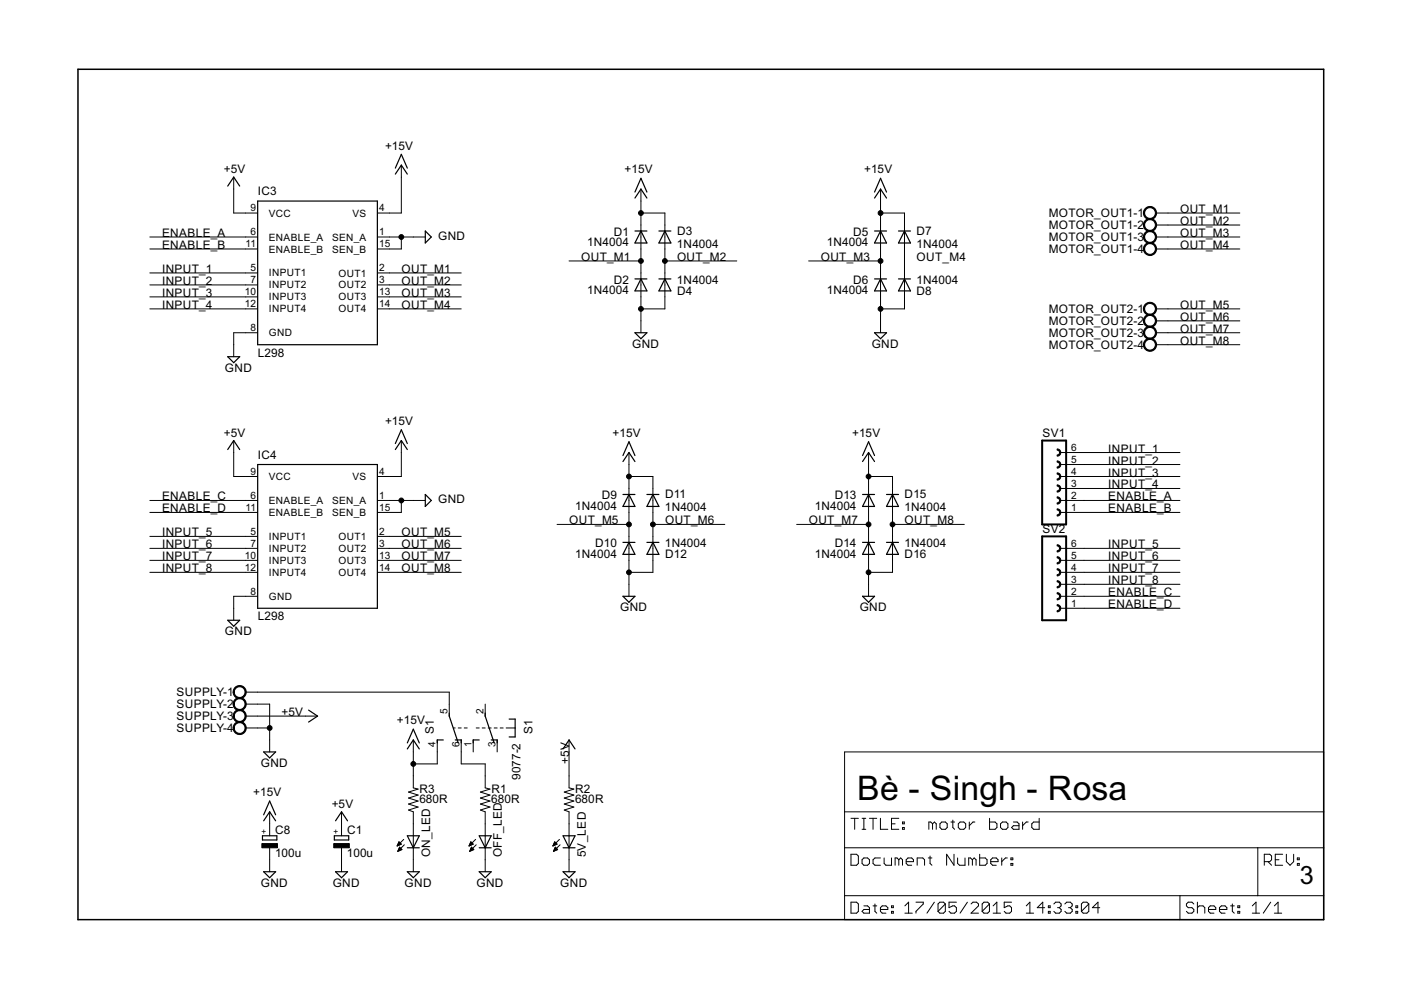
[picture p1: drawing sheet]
<svg xmlns="http://www.w3.org/2000/svg" width="297mm" height="210mm" viewBox="0 0 297 210" stroke-linecap="round" stroke-linejoin="round" font-family="sans-serif">
<g fill="none" stroke="#000" stroke-width=".25">
<path d="M48.3 39.5l1.3-2 1.2 2M83.8 36.9l1.3-1.9 1.3 1.9M83.8 35.6l1.3-2.9 1.3 2.9M54.6 42.6h25.4v30.5h-25.4zM90.2 49l1.2 1.2-1.2 1.3zM134.6 49h2.6M134.6 59.1h2.6M134.6 42l1.3-1.9 1.3 1.9M134.6 40.7l1.3-2.9 1.3 2.9M135.9 49l1.3 2.5h-2.6zM135.9 59.1l1.3 2.6h-2.6zM139.7 49h2.5"/>
<path d="M139.7 59.1h2.5M141 59.1l1.2 2.6h-2.5zM141 49l1.2 2.5h-2.5zM185.4 49h2.6M185.4 59.1h2.6M185.4 42l1.3-1.9 1.3 1.9M185.4 40.7l1.3-2.9 1.3 2.9M186.7 49l1.3 2.5h-2.6zM186.7 59.1l1.3 2.6h-2.6zM190.5 49h2.5M190.5 59.1h2.5M191.8 49l1.2 2.5h-2.5z"/>
<path d="M191.8 59.1l1.2 2.6h-2.5zM48.3 75.6h2.5l-1.2 1.3zM134.6 70.5h2.6l-1.3 1.3zM185.4 70.5h2.6l-1.3 1.3zM48.3 95.3l1.3-1.9 1.2 1.9M54.6 98.5h25.4v30.5h-25.4zM83.8 95.3l1.3-1.9 1.3 1.9M83.8 94l1.3-2.9 1.3 2.9M132.1 97.9l1.2-2 1.3 2M132.1 96.6l1.2-2.9 1.3 2.9M182.9 97.9l1.2-2 1.3 2M182.9 96.6l1.2-2.9 1.3 2.9"/>
<path d="M90.2 104.8l1.2 1.3-1.2 1.3zM132.1 104.8h2.5M132.1 115h2.5M133.3 104.8l1.3 2.6h-2.5zM133.3 115l1.3 2.5h-2.5zM137.2 104.8h2.5M137.2 115h2.5M138.4 115l1.3 2.5h-2.5zM138.4 104.8l1.3 2.6h-2.5zM182.9 104.8h2.5M182.9 115h2.5M184.1 104.8l1.3 2.6h-2.5z"/>
<path d="M184.1 115l1.3 2.5h-2.5zM188 104.8h2.5M188 115h2.5M189.2 104.8l1.3 2.6h-2.5zM189.2 115l1.3 2.5h-2.5zM48.3 131.5h2.5l-1.2 1.3zM132.1 126.4h2.5l-1.3 1.3zM182.9 126.4h2.5l-1.3 1.3zM55.9 159.4h2.5l-1.2 1.3zM65.4 150.6l1.9 1.2-1.9 1.3M86.4 158.8l1.2-1.9 1.3 1.9M86.4 157.5l1.2-2.9 1.3 2.9"/>
<path d="M94 156.9h-1.3v.6M95.2 151.2v.6l2 5.7M96.5 156.9h1.3v.6M101.6 156.9h-1.3v.6M102.9 151.2v.6l1.9 5.7M104.1 156.9h1.3v.6M107.9 152.5h1.3v3.8h-1.3M119.4 158.8l1.2-1.9 1.3 1.9M55.6 177.2h3.1v.9h-3.1zM55.9 174l1.3-1.9 1.2 1.9M55.9 172.8l1.3-3 1.2 3M70.9 177.2h3v.9h-3z"/>
<path d="M71.1 174l1.3-1.9 1.3 1.9M86.4 177.2h2.5l-1.3 2.5zM86.4 179.7h2.5M101.6 177.2h2.5l-1.2 2.5zM101.6 179.7h2.5M119.4 177.2h2.5l-1.3 2.5zM119.4 179.7h2.5M55.9 184.8h2.5l-1.2 1.3zM71.1 184.8h2.6l-1.3 1.3zM86.4 184.8h2.5l-1.3 1.3zM101.6 184.8h2.5l-1.2 1.3zM119.4 184.8h2.5l-1.3 1.3z"/>
</g>
<path d="M55.5 178.9h3.3v.8h-3.3zM70.8 178.9h3.3v.8h-3.3z" fill="#000" stroke="#000" stroke-width=".21"/>
<g fill="none" stroke="#000" stroke-width=".21">
<path d="M49.6 37.5v7.7h5M85.1 35v10.2h-5.1M31.8 52.8h22.8M31.8 50.2h22.8M31.8 57.9h22.8M80 50.2h10.2M80 57.9h17.8M85.1 50.2v2.6h-5.1M120.6 55.3h15.3M135.9 45.2h5.1v20.3h-5.1M135.9 40.1v30.4M141 55.3h15.2"/>
<path d="M171.4 55.3h15.3M186.7 40.1v30.4M186.7 45.2h5.1v20.3h-5.1M245.1 52.8h17.8M245.1 45.2h17.8M245.1 50.2h17.8M245.1 47.7h17.8M31.8 65.5h22.8M31.8 62.9h22.8M31.8 60.4h22.8M54.6 70.5h-5v5.1M80 65.5h17.8"/>
<path d="M80 62.9h17.8M80 60.4h17.8M245.1 65.5h17.8M245.1 70.5h17.8M245.1 68h17.8M245.1 73.1h17.8M49.6 93.4v7.6h5M85.1 93.4v7.6h-5.1M133.3 95.9v30.5M184.1 95.9v30.5M224.8 98.5h25.4M224.8 95.9h25.4"/>
<path d="M31.8 108.6h22.8M31.8 118.8h22.8M31.8 116.3h22.8M31.8 106.1h22.8M31.8 113.7h22.8M80 118.8h17.8M80 116.3h17.8M80 106.1h10.2M80 113.7h17.8M85.1 106.1v2.5h-5.1M118.1 111.2h15.2M133.3 101h5.1v20.3h-5.1"/>
<path d="M138.4 111.2h15.3M168.9 111.2h15.2M184.1 101h5.1v20.3h-5.1M189.2 111.2h15.2M224.8 108.6h25.4M224.8 118.8h25.4M224.8 101h25.4M224.8 116.3h25.4M224.8 106.1h25.4M224.8 103.6h25.4M31.8 121.3h22.8M54.6 126.4h-5v5.1"/>
<path d="M80 121.3h17.8M224.8 121.3h25.4M224.8 126.4h25.4M224.8 129h25.4M224.8 123.9h25.4M52.1 149.3h5.1v10.1M52.1 151.8h15.2M52.1 146.7h43.1v5.1M52.1 154.3h5.1M87.6 156.9v10.1l1 .3-2 .6 2 .7-2 .6 2 .6-2 .7 2 .6-2 .6 1 .4v12.7M92.7 156.9v5.1h-5.1M96.1 154.3h.4"/>
<path d="M97.2 154.3h.6M97.8 156.9v5.1h5.1v5l1 .3-2 .6 2 .7-2 .6 2 .6-2 .7 2 .6-2 .6 1 .4v12.7M98.4 154.3h.7M100.3 156.9v2.5M101 154.3h.6M102.2 154.3h.7M102.9 149.3v2.5M103.5 154.3h.6M104.8 154.3h.6M105.4 156.9v2.5M106 154.3h.7M107.3 154.3h1.9"/>
<path d="M120.6 156.9v10.1l1.1 .3-2.1 .6 2.1 .7-2.1 .6 2.1 .6-2.1 .7 2.1 .6-2.1 .6 1 .4v12.7M179.1 159.4h101.5v35.6h-101.5zM57.2 172.1v5.1M57.2 179.7v5.1M72.4 172.1v5.1M72.4 179.7v5.1M84.2 179.3h.1M84.3 179.2h.3M84.3 179.1h.6M84.4 178.9h.6M84.4 178.8h.5M84.5 178.7h.3"/>
<path d="M84.5 178.6h.2M84.6 178.5l.5 .5-.9 .4zM84.6 179.9h.4M84.6 179.8h.3M84.7 179.6l.5 .5-.9 .4zM84.7 179.7h.1M85.6 178l-1.4 1.4M85.7 179.1l-1.4 1.4M99.5 179.3h.1M99.5 179.2h.4M99.6 179.1h.6M99.6 178.9h.7"/>
<path d="M99.7 178.8h.5M99.7 178.7h.4M99.8 178.6h.1M99.8 178.5l.5 .5-.9 .4zM99.8 179.9h.4M99.9 179.8h.2M99.9 179.7h.1M99.9 179.6l.6 .5-.9 .4zM100.8 178l-1.4 1.4M101 179.1l-1.4 1.4M117.2 179.3h.2M117.3 179.2h.3"/>
<path d="M117.3 179.1h.6M117.4 178.9h.7M117.5 178.8h.4M117.5 178.7h.3M117.6 178.6h.1M117.6 179.9h.4M117.6 178.5l.5 .5-.9 .4zM117.7 179.8h.2M117.7 179.7h.1M117.7 179.6l.5 .5-.9 .4zM118.6 178l-1.4 1.4M118.7 179.1l-1.4 1.4"/>
<path d="M179.1 179.7h101.5M179.1 172.1h101.5M180.4 173.5h1.6M181.2 173.5v2.3M182.8 173.5h.8M182.8 175.8h.8M183.2 173.5v2.3M184.3 173.5h1.6M185.1 173.5v2.3M186.7 173.5v2.3h1.5M189 174.7h.8M190.6 173.5h-1.6v2.3h1.6"/>
<path d="M191.3 175.5h.4v.3h-.4zM191.3 174.3h.4v.4h-.4zM197.7 174.7l-.4-.4h-.4v1.5M197.7 174.7v1.1M197.7 174.7l.4-.4 .4 .4v1.1M199.3 174.7l.4-.4h.7l.4 .4v.8l-.4 .3h-.7l-.4-.3zM201.6 174.3h.8M202 173.9v1.6l.4 .3M203.2 174.7l.4-.4h.7l.4 .4v.8l-.4 .3h-.7l-.4-.3zM205.5 174.3v1.5M206.7 174.3h-.4l-.8 .8M209.8 173.5v2.3h1.2l.4-.3v-.8l-.4-.4h-1.2"/>
<path d="M212.1 174.7l.4-.4h.8l.4 .4v.8l-.4 .3h-.8l-.4-.3zM214.9 174.3h.7l.4 .4v1.1h-1.1l-.4-.3 .4-.4h1.1M216.8 174.3v1.5M218 174.3h-.4l-.8 .8M220.3 173.5v2.3h-1.1l-.4-.3v-.8l.4-.4h1.1M266.7 179.7v10.2M84.4 180.4h.2M84.4 180.3h.5M84.5 180.1h.7M84.5 180h.6M99.6 180.4h.3M99.7 180.3h.4"/>
<path d="M99.7 180.1h.7M99.8 180h.6M117.4 180.4h.2M117.5 180.3h.4M117.5 180.1h.7M117.6 180h.5M179.1 189.9h101.5M180.4 181.1h1.2l.4 .4v1.6l-.4 .4h-1.2zM180.4 191.3h1.2l.4 .4v1.5l-.4 .4h-1.2zM182.8 182.3l.4-.4h.7l.4 .4v.8l-.4 .4h-.7l-.4-.4zM183.2 192.1h.7l.4 .3v1.2h-1.1l-.4-.4 .4-.4h1.1M185.1 192.1h.8"/>
<path d="M185.5 191.7v1.5l.4 .4M186.7 192.8h1.5v-.4l-.4-.3h-.8l-.3 .3v.8l.3 .4h.8M186.7 181.9h-1.2l-.4 .4v.8l.4 .4h1.2M187.5 181.9v1.2l.3 .4h1.2v-1.6M189 193.2h.4v.4h-.4zM189 192.1h.4v.3h-.4zM190.6 182.3l-.4-.4h-.4v1.6M190.6 182.3l.4-.4 .3 .4v1.2M190.6 182.3v1.2M191.9 193.6h1.5M191.9 192.1l.7-.8v2.3M192.1 182.7h1.6v-.4l-.4-.4h-.8l-.4 .4v.8l.4 .4h.8"/>
<path d="M194.2 191.3h1.5v.4l-1.5 1.5v.4M194.5 183.5v-1.6h1.1l.4 .4v1.2M196.8 181.9h.8M197.2 181.5v1.6l.4 .4M198.1 191.3l-1.6 2.3M200.4 191.7v1.5l-.4 .4h-.7l-.4-.4M200.4 191.7l-.4-.4h-.7l-.4 .4v1.5M200.4 191.7l-1.5 1.5M202.3 181.1v2.4l-1.6-2.4v2.4M202.8 191.3h-1.6v1.1l.8-.3h.4l.4 .3v.8l-.4 .4h-.8l-.4-.4M203 181.9v1.2l.4 .4h1.2v-1.6M205.1 191.3l-1.5 2.3"/>
<path d="M205.9 191.7l.4-.4h.8l.4 .4v.4l-1.6 1.5h1.6M206.2 182.3l-.4-.4h-.4v1.6M206.2 182.3v1.2M206.2 182.3l.3-.4 .4 .4v1.2M207.7 181.1v2.4h1.2l.4-.4v-.8l-.4-.4h-1.2M209.8 191.7v1.5l-.4 .4h-.8l-.4-.4M209.8 191.7l-.4-.4h-.8l-.4 .4v1.5M209.8 191.7l-1.6 1.5M210.1 182.7h1.5v-.4l-.4-.4h-.8l-.3 .4v.8l.3 .4h.8M210.6 193.6h1.5M210.6 192.1l.7-.8v2.3M212.4 181.9v1.6"/>
<path d="M213.6 181.9h-.4l-.8 .8M214.3 183.1h.4v.4h-.4zM214.3 181.9h.4v.4h-.4zM214.5 191.3h-1.6v1.1l.8-.3h.4l.4 .3v.8l-.4 .4h-.8l-.4-.4M217.6 193.6h1.5M217.6 192.1l.8-.8v2.3M221.5 192.4h-1.6l1.2-1.1v2.3M222.3 193.2h.4v.4h-.4zM222.3 192.1h.4v.3h-.4zM223.4 191.7l.4-.4h.8l.4 .4v.4l-.4 .3M224.2 192.4h.4M224.6 192.4l.4 .4v.4l-.4 .4h-.8l-.4-.4"/>
<path d="M225.8 191.7l.4-.4h.7l.4 .4v.4l-.4 .3M226.5 192.4h.4M226.9 192.4l.4 .4v.4l-.4 .4h-.7l-.4-.4M228.1 193.2h.4v.4h-.4zM228.1 192.1h.4v.3h-.4zM230.8 191.7v1.5l-.4 .4h-.7l-.4-.4M230.8 191.7l-.4-.4h-.7l-.4 .4v1.5M230.8 191.7l-1.5 1.5M233.2 192.4h-1.6l1.2-1.1v2.3M250.2 189.9v5.1M253.1 191.7l-.4-.4h-.8l-.4 .4v.4l.4 .3h.8l.4 .4v.4l-.4 .4h-.8l-.4-.4M253.9 192.4l.4-.3h.8l.3 .3v1.2"/>
<path d="M253.9 191.3v2.3M256.2 192.8h1.6v-.4l-.4-.3h-.8l-.4 .3v.8l.4 .4h.8M258.6 192.8h1.5v-.4l-.4-.3h-.7l-.4 .3v.8l.4 .4h.7M260.9 192.1h.8M261.3 191.7v1.5l.4 .4M262.4 193.2h.4v.4h-.4zM262.4 192.1h.4v.3h-.4zM265.5 193.6h1.6M265.5 192.1l.8-.8v2.3M268.1 182.7h1.1l.4-.4v-.8l-.4-.4h-1.1v2.4M268.8 182.7l.8 .8M269.4 191.3l-1.6 2.3"/>
<path d="M270.2 193.6h1.5M270.2 192.1l.8-.8v2.3M270.4 182.3h.8M271.9 181.1h-1.5v2.4h1.5M272.7 181.1v1.6l.8 .8 .8-.8v-1.6M275.1 183.1h.4v.4h-.4zM275.1 181.9h.4v.4h-.4z"/>
</g>
<path d="M16.5 14.7h264.1v180.3h-264.1z" fill="none" stroke="#000" stroke-width=".32"/>
<g fill="#000" stroke="#000" stroke-width=".21">
<path d="M242.8 44.2a1.39 1.39 0 0 1 2.2 .3 1.39 1.39 0 0 1-.8 2 1.39 1.39 0 0 1-1.8-1.3h.3a1.15 1.15 0 0 1 1.6-1.1 1.15 1.15 0 0 1 .3 1.9 1.15 1.15 0 0 1-1.9-.6v-.2h-.3z" fill-rule="evenodd"/>
<path d="M242.8 46.8a1.39 1.39 0 0 1 2.2 .2 1.39 1.39 0 0 1-.8 2.1 1.39 1.39 0 0 1-1.8-1.4h.3a1.15 1.15 0 0 1 1.6-1.1 1.15 1.15 0 0 1 .3 1.9 1.15 1.15 0 0 1-1.9-.5v-.3h-.3z" fill-rule="evenodd"/>
<path d="M242.8 49.3a1.39 1.39 0 0 1 2.2 .2 1.39 1.39 0 0 1-.8 2.1 1.39 1.39 0 0 1-1.8-1.4h.3a1.15 1.15 0 0 1 1.6-1 1.15 1.15 0 0 1 .3 1.9 1.15 1.15 0 0 1-1.9-.6v-.3h-.3z" fill-rule="evenodd"/>
<path d="M242.8 51.8a1.39 1.39 0 0 1 2.2 .3 1.39 1.39 0 0 1-.8 2 1.39 1.39 0 0 1-1.8-1.3h.3a1.15 1.15 0 0 1 1.6-1.1 1.15 1.15 0 0 1 .3 1.9 1.15 1.15 0 0 1-1.9-.5v-.3h-.3z" fill-rule="evenodd"/>
<path d="M242.8 64.5a1.4 1.4 0 0 1 2.2 .2 1.4 1.4 0 0 1-.8 2.1 1.4 1.4 0 0 1-1.8-1.3h.3a1.15 1.15 0 0 1 1.6-1.1 1.15 1.15 0 0 1 .3 1.9 1.15 1.15 0 0 1-1.9-.5v-.3h-.3z" fill-rule="evenodd"/>
<path d="M242.8 67.1a1.4 1.4 0 0 1 2.2 .2 1.4 1.4 0 0 1-.8 2.1 1.4 1.4 0 0 1-1.8-1.4h.3a1.15 1.15 0 0 1 1.6-1.1 1.15 1.15 0 0 1 .3 2 1.15 1.15 0 0 1-1.9-.6v-.3h-.3z" fill-rule="evenodd"/>
<path d="M242.8 69.6a1.4 1.4 0 0 1 2.2 .2 1.4 1.4 0 0 1-.8 2.1 1.4 1.4 0 0 1-1.8-1.4h.3a1.15 1.15 0 0 1 1.6-1 1.15 1.15 0 0 1 .3 1.9 1.15 1.15 0 0 1-1.9-.6v-.3h-.3z" fill-rule="evenodd"/>
<path d="M242.8 72.1a1.4 1.4 0 0 1 2.2 .3 1.4 1.4 0 0 1-.8 2 1.4 1.4 0 0 1-1.8-1.3h.3a1.15 1.15 0 0 1 1.6-1.1 1.15 1.15 0 0 1 .3 1.9 1.15 1.15 0 0 1-1.9-.5v-.3h-.3z" fill-rule="evenodd"/>
<path d="M224.1 97.7a.76 .76 0 0 1 .8 .8 .76 .76 0 0 1-.8 .8v-.3a.51 .51 0 0 0 .5-.5 .51 .51 0 0 0-.5-.5z" fill-rule="evenodd"/>
<path d="M224.1 95.2a.76 .76 0 0 1 .8 .7 .76 .76 0 0 1-.8 .8v-.2a.51 .51 0 0 0 .5-.6 .51 .51 0 0 0-.5-.5z" fill-rule="evenodd"/>
<path d="M224.1 102.8a.76 .76 0 0 1 .8 .8 .76 .76 0 0 1-.8 .7v-.2a.51 .51 0 0 0 .5-.5 .51 .51 0 0 0-.5-.5z" fill-rule="evenodd"/>
<path d="M224.1 105.3a.76 .76 0 0 1 .8 .8 .76 .76 0 0 1-.8 .8v-.3a.51 .51 0 0 0 .5-.5 .51 .51 0 0 0-.5-.5z" fill-rule="evenodd"/>
<path d="M224.1 107.9a.76 .76 0 0 1 .8 .7 .76 .76 0 0 1-.8 .8v-.2a.51 .51 0 0 0 .5-.6 .51 .51 0 0 0-.5-.5z" fill-rule="evenodd"/>
<path d="M224.1 100.3a.76 .76 0 0 1 .8 .7 .76 .76 0 0 1-.8 .8v-.3a.51 .51 0 0 0 .5-.5 .51 .51 0 0 0-.5-.5z" fill-rule="evenodd"/>
<path d="M224.1 118a.76 .76 0 0 1 .8 .8 .76 .76 0 0 1-.8 .8v-.3a.51 .51 0 0 0 .5-.5 .51 .51 0 0 0-.5-.5z" fill-rule="evenodd"/>
<path d="M224.1 115.5a.76 .76 0 0 1 .8 .8 .76 .76 0 0 1-.8 .7v-.2a.51 .51 0 0 0 .5-.5 .51 .51 0 0 0-.5-.5z" fill-rule="evenodd"/>
<path d="M224.1 123.1a.76 .76 0 0 1 .8 .8 .76 .76 0 0 1-.8 .8v-.3a.51 .51 0 0 0 .5-.5 .51 .51 0 0 0-.5-.5z" fill-rule="evenodd"/>
<path d="M224.1 125.7a.76 .76 0 0 1 .8 .7 .76 .76 0 0 1-.8 .8v-.3a.51 .51 0 0 0 .5-.5 .51 .51 0 0 0-.5-.5z" fill-rule="evenodd"/>
<path d="M224.1 128.2a.76 .76 0 0 1 .8 .8 .76 .76 0 0 1-.8 .7v-.2a.51 .51 0 0 0 .5-.5 .51 .51 0 0 0-.5-.5z" fill-rule="evenodd"/>
<path d="M224.1 120.6a.76 .76 0 0 1 .8 .7 .76 .76 0 0 1-.8 .8v-.2a.51 .51 0 0 0 .5-.6 .51 .51 0 0 0-.5-.5z" fill-rule="evenodd"/>
<path d="M49.8 145.8a1.4 1.4 0 0 1 2.2 .2 1.4 1.4 0 0 1-.8 2.1 1.4 1.4 0 0 1-1.8-1.4h.3a1.14 1.14 0 0 1 1.7-.9 1.14 1.14 0 0 1 .1 1.9 1.14 1.14 0 0 1-1.8-.7v-.3h-.3z" fill-rule="evenodd"/>
<path d="M49.8 148.3a1.4 1.4 0 0 1 2.2 .2 1.4 1.4 0 0 1-.8 2.1 1.4 1.4 0 0 1-1.8-1.3h.3a1.14 1.14 0 0 1 1.7-1 1.14 1.14 0 0 1 .1 2 1.14 1.14 0 0 1-1.8-.7v-.3h-.3z" fill-rule="evenodd"/>
<path d="M49.8 150.9a1.4 1.4 0 0 1 2.2 .2 1.4 1.4 0 0 1-.8 2.1 1.4 1.4 0 0 1-1.8-1.4h.3a1.14 1.14 0 0 1 1.7-.9 1.14 1.14 0 0 1 .1 1.9 1.14 1.14 0 0 1-1.8-.7v-.3h-.3z" fill-rule="evenodd"/>
<path d="M49.8 153.4a1.4 1.4 0 0 1 2.2 .2 1.4 1.4 0 0 1-.8 2.1 1.4 1.4 0 0 1-1.8-1.4h.3a1.14 1.14 0 0 1 1.7-.9 1.14 1.14 0 0 1 .1 1.9 1.14 1.14 0 0 1-1.8-.7v-.3h-.3z" fill-rule="evenodd"/>
<circle cx="85.1" cy="50.2" r=".51"/>
<circle cx="135.9" cy="45.2" r=".51"/>
<circle cx="135.9" cy="55.3" r=".51"/>
<circle cx="141" cy="55.3" r=".51"/>
<circle cx="186.7" cy="55.3" r=".51"/>
<circle cx="186.7" cy="45.2" r=".51"/>
<circle cx="135.9" cy="65.5" r=".51"/>
<circle cx="186.7" cy="65.5" r=".51"/>
<circle cx="85.1" cy="106.1" r=".51"/>
<circle cx="133.3" cy="101" r=".51"/>
<circle cx="133.3" cy="111.2" r=".51"/>
<circle cx="138.4" cy="111.2" r=".51"/>
<circle cx="184.1" cy="101" r=".51"/>
<circle cx="184.1" cy="111.2" r=".51"/>
<circle cx="189.2" cy="111.2" r=".51"/>
<circle cx="133.3" cy="121.3" r=".51"/>
<circle cx="184.1" cy="121.3" r=".51"/>
<circle cx="57.2" cy="154.3" r=".51"/>
<circle cx="87.6" cy="162" r=".51"/>
</g>
<path d="M221 93.4h5v17.8h-5zM221 113.7h5v17.8h-5z" fill="none" stroke="#000" stroke-width=".42"/>
<text font-size="8" x="181.7" y="169.6">Bè - Singh - Rosa</text>
<text font-size="6" x="275.6" y="187.4">3</text>
<g font-size="2.8">
<text x="81.6" y="31.7">+15V</text>
<text x="47.5" y="36.8">+5V</text>
<text x="54.7" y="41.4">IC3</text>
<text x="132.4" y="36.8">+15V</text>
<text x="183.2" y="36.8">+15V</text>
<text x="222.3" y="46.1">MOTOR_OUT1-1</text>
<text x="250.2" y="45.2">OUT_M1</text>
<text x="250.2" y="47.7">OUT_M2</text>
<text x="34.4" y="50.2">ENABLE_A</text>
<text x="34.4" y="52.8">ENABLE_B</text>
<text x="92.9" y="50.9">GND</text>
<text x="124.5" y="52.3">1N4004</text>
<text x="130.1" y="50">D1</text>
<text x="143.5" y="52.6">1N4004</text>
<text x="143.6" y="49.8">D3</text>
<text x="175.3" y="52.3">1N4004</text>
<text x="180.9" y="50">D5</text>
<text x="194.3" y="52.6">1N4004</text>
<text x="194.3" y="49.8">D7</text>
<text x="222.3" y="48.6">MOTOR_OUT1-2</text>
<text x="222.3" y="51.1">MOTOR_OUT1-3</text>
<text x="222.3" y="53.7">MOTOR_OUT1-4</text>
<text x="250.2" y="50.2">OUT_M3</text>
<text x="250.2" y="52.8">OUT_M4</text>
<text x="34.4" y="57.9">INPUT_1</text>
<text x="85.1" y="57.9">OUT_M1</text>
<text x="123.2" y="55.3">OUT_M1</text>
<text x="143.6" y="55.3">OUT_M2</text>
<text x="174" y="55.3">OUT_M3</text>
<text x="194.3" y="55.3">OUT_M4</text>
<text x="34.4" y="60.4">INPUT_2</text>
<text x="34.4" y="62.9">INPUT_3</text>
<text x="34.4" y="65.5">INPUT_4</text>
<text x="85.1" y="60.4">OUT_M2</text>
<text x="85.1" y="62.9">OUT_M3</text>
<text x="85.1" y="65.5">OUT_M4</text>
<text x="124.5" y="62.4">1N4004</text>
<text x="130.1" y="60.1">D2</text>
<text x="143.5" y="60.2">1N4004</text>
<text x="143.6" y="62.5">D4</text>
<text x="175.3" y="62.4">1N4004</text>
<text x="180.9" y="60.1">D6</text>
<text x="194.3" y="60.2">1N4004</text>
<text x="194.3" y="62.5">D8</text>
<text x="250.2" y="65.5">OUT_M5</text>
<text x="222.3" y="66.4">MOTOR_OUT2-1</text>
<text x="222.3" y="68.9">MOTOR_OUT2-2</text>
<text x="222.3" y="71.4">MOTOR_OUT2-3</text>
<text x="250.2" y="68">OUT_M6</text>
<text x="250.2" y="70.6">OUT_M7</text>
<text x="54.7" y="75.6">L298</text>
<text x="134" y="73.7">GND</text>
<text x="184.8" y="73.7">GND</text>
<text x="222.3" y="74">MOTOR_OUT2-4</text>
<text x="250.2" y="73.1">OUT_M8</text>
<text x="47.7" y="78.8">GND</text>
<text x="47.5" y="92.7">+5V</text>
<text x="81.6" y="90.1">+15V</text>
<text x="129.9" y="92.7">+15V</text>
<text x="180.7" y="92.7">+15V</text>
<text x="221" y="92.7">SV1</text>
<text x="235" y="96">INPUT_1</text>
<text x="54.7" y="97.2">IC4</text>
<text x="235" y="98.5">INPUT_2</text>
<text x="235" y="101">INPUT_3</text>
<text x="34.4" y="106.1">ENABLE_C</text>
<text x="92.9" y="106.7">GND</text>
<text x="127.6" y="105.8">D9</text>
<text x="141" y="105.6">D11</text>
<text x="177" y="105.8">D13</text>
<text x="191.8" y="105.6">D15</text>
<text x="235" y="106.1">ENABLE_A</text>
<text x="235" y="103.6">INPUT_4</text>
<text x="34.4" y="113.7">INPUT_5</text>
<text x="34.4" y="108.6">ENABLE_D</text>
<text x="85.1" y="113.7">OUT_M5</text>
<text x="120.7" y="111.2">OUT_M5</text>
<text x="121.9" y="108.1">1N4004</text>
<text x="141" y="108.4">1N4004</text>
<text x="141" y="111.2">OUT_M6</text>
<text x="171.5" y="111.2">OUT_M7</text>
<text x="172.7" y="108.1">1N4004</text>
<text x="191.8" y="108.4">1N4004</text>
<text x="191.8" y="111.2">OUT_M8</text>
<text x="221" y="113">SV2</text>
<text x="235" y="108.6">ENABLE_B</text>
<text x="34.4" y="116.3">INPUT_6</text>
<text x="34.4" y="118.8">INPUT_7</text>
<text x="85.1" y="116.3">OUT_M6</text>
<text x="85.1" y="118.8">OUT_M7</text>
<text x="121.9" y="118.3">1N4004</text>
<text x="126.2" y="116">D10</text>
<text x="141" y="116">1N4004</text>
<text x="141" y="118.3">D12</text>
<text x="172.7" y="118.3">1N4004</text>
<text x="177" y="116">D14</text>
<text x="191.8" y="116">1N4004</text>
<text x="191.8" y="118.3">D16</text>
<text x="235" y="116.3">INPUT_5</text>
<text x="235" y="118.8">INPUT_6</text>
<text x="34.4" y="121.3">INPUT_8</text>
<text x="85.1" y="121.3">OUT_M8</text>
<text x="235" y="121.3">INPUT_7</text>
<text x="235" y="123.9">INPUT_8</text>
<text x="54.7" y="131.5">L298</text>
<text x="131.5" y="129.6">GND</text>
<text x="182.3" y="129.6">GND</text>
<text x="235" y="129">ENABLE_D</text>
<text x="235" y="126.4">ENABLE_C</text>
<text x="47.7" y="134.7">GND</text>
<text x="37.4" y="147.6">SUPPLY-1</text>
<text x="37.4" y="150.2">SUPPLY-2</text>
<text x="37.4" y="152.7">SUPPLY-3</text>
<text x="37.4" y="155.2">SUPPLY-4</text>
<text x="59.7" y="151.8">+5V</text>
<text x="84.2" y="153.6">+15V</text>
<text x="92" y="155.6" transform="rotate(-90 92 155.6)">S1</text>
<text x="112.9" y="155.6" transform="rotate(-90 112.9 155.6)">S1</text>
<text x="120.7" y="162" transform="rotate(-90 120.7 162)">+5V</text>
<text x="55.3" y="162.6">GND</text>
<text x="110.4" y="165.3" transform="rotate(-90 110.4 165.3)">9077-2</text>
<text x="53.7" y="168.8">+15V</text>
<text x="70.3" y="171.4">+5V</text>
<text x="88.9" y="170.4">680R</text>
<text x="89" y="168.1">R3</text>
<text x="104.1" y="170.4">680R</text>
<text x="104.2" y="168.1">R1</text>
<text x="121.9" y="170.4">680R</text>
<text x="122" y="168.1">R2</text>
<text x="58.4" y="176.7">C8</text>
<text x="73.6" y="176.7">C1</text>
<text x="58.3" y="181.8">100u</text>
<text x="73.5" y="181.8">100u</text>
<text x="91.2" y="181.7" transform="rotate(-90 91.2 181.7)">ON_LED</text>
<text x="106.4" y="181.7" transform="rotate(-90 106.4 181.7)">OFF_LED</text>
<text x="124.2" y="181.8" transform="rotate(-90 124.2 181.8)">5V_LED</text>
<text x="55.3" y="188">GND</text>
<text x="70.5" y="188">GND</text>
<text x="85.8" y="188">GND</text>
<text x="101" y="188">GND</text>
<text x="118.8" y="188">GND</text>
</g>
<g font-size="2.4">
<text x="53.1" y="44.8">9</text>
<text x="57" y="45.9">VCC</text>
<text x="74.7" y="45.9">VS</text>
<text x="80.4" y="44.8">4</text>
<text x="52" y="52.4">11</text>
<text x="53.1" y="49.9">6</text>
<text x="57" y="53.5">ENABLE_B</text>
<text x="57" y="51">ENABLE_A</text>
<text x="70.4" y="53.5">SEN_B</text>
<text x="70.4" y="51">SEN_A</text>
<text x="80.4" y="52.4">15</text>
<text x="80.4" y="49.9">1</text>
<text x="53.1" y="57.5">5</text>
<text x="57" y="58.6">INPUT1</text>
<text x="71.8" y="58.6">OUT1</text>
<text x="80.4" y="57.5">2</text>
<text x="51.9" y="65.1">12</text>
<text x="51.9" y="62.6">10</text>
<text x="53.1" y="60">7</text>
<text x="57" y="63.7">INPUT3</text>
<text x="57" y="61.2">INPUT2</text>
<text x="71.8" y="63.7">OUT3</text>
<text x="71.8" y="61.2">OUT2</text>
<text x="80.4" y="65.1">14</text>
<text x="80.4" y="62.6">13</text>
<text x="80.4" y="60">3</text>
<text x="53.1" y="70.2">8</text>
<text x="57" y="66.2">INPUT4</text>
<text x="57" y="71.3">GND</text>
<text x="71.8" y="66.2">OUT4</text>
<text x="227.1" y="95.6">6</text>
<text x="53.1" y="100.7">9</text>
<text x="57" y="101.8">VCC</text>
<text x="74.7" y="101.8">VS</text>
<text x="80.4" y="100.7">4</text>
<text x="227.1" y="100.7">4</text>
<text x="227.1" y="98.1">5</text>
<text x="53.1" y="105.8">6</text>
<text x="57" y="106.9">ENABLE_A</text>
<text x="70.4" y="106.9">SEN_A</text>
<text x="80.4" y="105.8">1</text>
<text x="227.1" y="105.8">2</text>
<text x="227.1" y="103.2">3</text>
<text x="52" y="108.3">11</text>
<text x="53.1" y="113.4">5</text>
<text x="57" y="109.4">ENABLE_B</text>
<text x="70.4" y="109.4">SEN_B</text>
<text x="80.4" y="108.3">15</text>
<text x="80.4" y="113.4">2</text>
<text x="227.1" y="108.3">1</text>
<text x="51.9" y="118.5">10</text>
<text x="53.1" y="115.9">7</text>
<text x="57" y="119.6">INPUT3</text>
<text x="57" y="117">INPUT2</text>
<text x="57" y="114.5">INPUT1</text>
<text x="71.8" y="119.6">OUT3</text>
<text x="71.8" y="117">OUT2</text>
<text x="71.8" y="114.5">OUT1</text>
<text x="80.4" y="118.5">13</text>
<text x="80.4" y="115.9">3</text>
<text x="227.1" y="118.5">5</text>
<text x="227.1" y="115.9">6</text>
<text x="51.9" y="121">12</text>
<text x="57" y="122.1">INPUT4</text>
<text x="71.8" y="122.1">OUT4</text>
<text x="80.4" y="121">14</text>
<text x="227.1" y="123.5">3</text>
<text x="227.1" y="121">4</text>
<text x="53.1" y="126.1">8</text>
<text x="57" y="127.2">GND</text>
<text x="227.1" y="128.6">1</text>
<text x="227.1" y="126.1">2</text>
<text x="94.9" y="151.5" transform="rotate(-90 94.9 151.5)">5</text>
<text x="102.5" y="151.5" transform="rotate(-90 102.5 151.5)">2</text>
<text x="92.4" y="158.4" transform="rotate(-90 92.4 158.4)">4</text>
<text x="97.4" y="158.4" transform="rotate(-90 97.4 158.4)">6</text>
<text x="100" y="158.4" transform="rotate(-90 100 158.4)">1</text>
<text x="105.1" y="158.4" transform="rotate(-90 105.1 158.4)">3</text>
</g>
<g font-size="2">
<text x="56.6" y="176.8" transform="rotate(-90 56.6 176.8)">+</text>
<text x="71.8" y="176.8" transform="rotate(-90 71.8 176.8)">+</text>
</g>
</svg>
